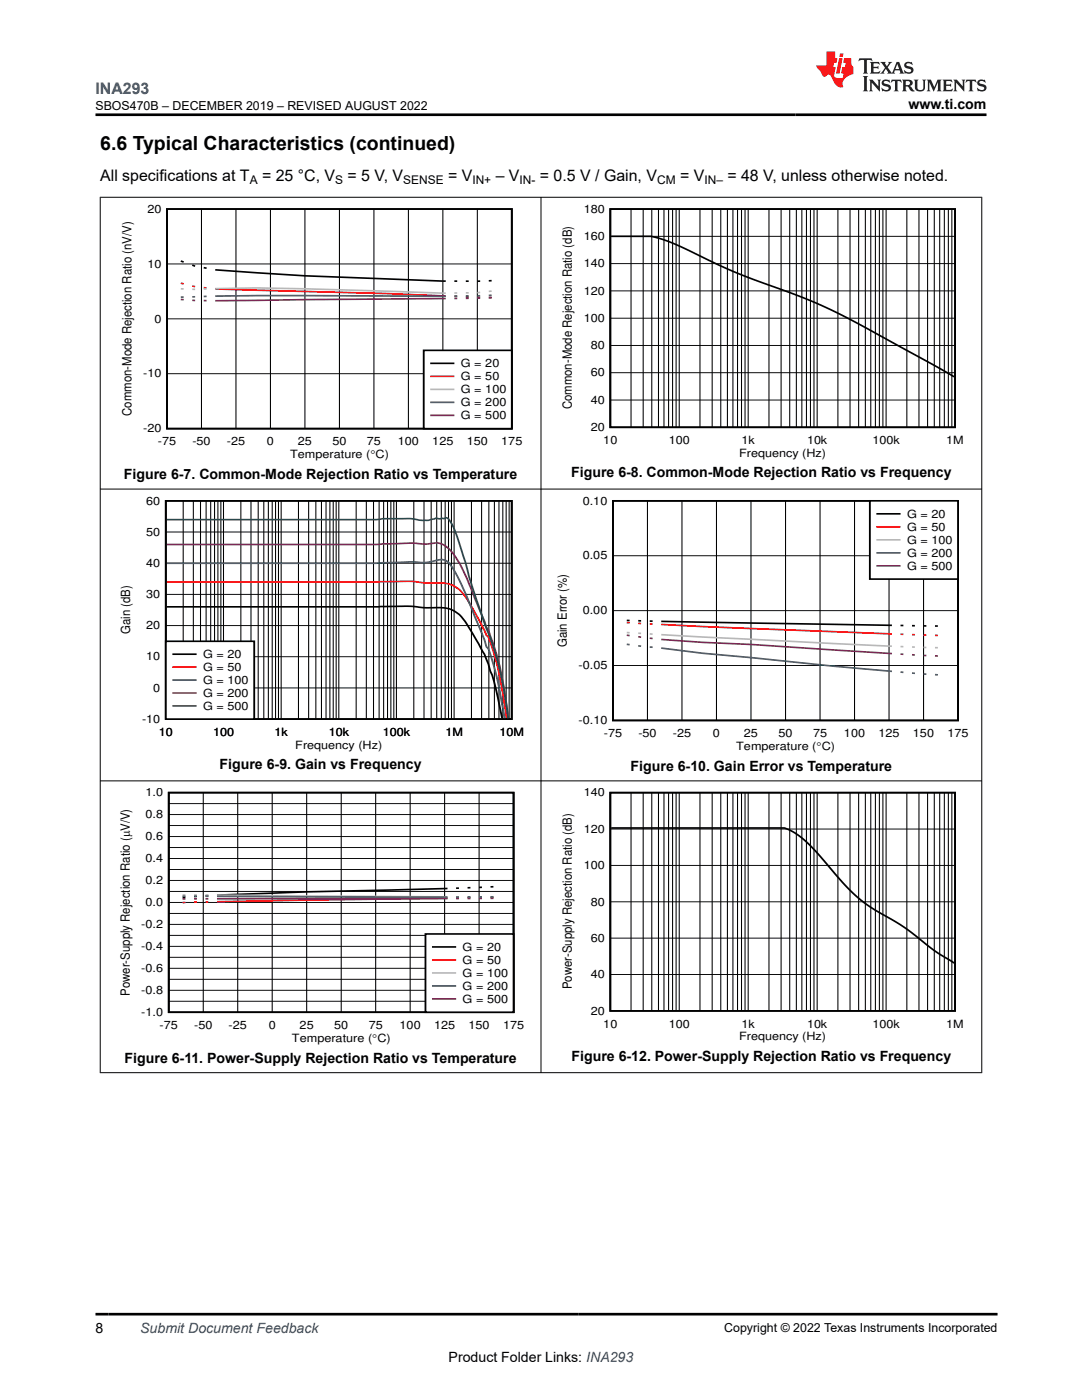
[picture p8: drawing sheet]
<svg xmlns="http://www.w3.org/2000/svg" width="216mm" height="279mm" viewBox="0 0 216 279" stroke-linecap="round" stroke-linejoin="round" font-family="sans-serif">
<path d="M33.3 41.7h68.8v43.8h-68.8zM36.1 52.1l.5 .2M38.4 52.9l.5 .2M40.7 53.4l.5 .1M42.9 53.9h.1M43 53.9l17.8 1.1 28.1 1.1M90.7 56.1h.5M92.9 56.1h.6M95.8 56.1h-.6M98.1 56h-.6" fill="none" stroke="#000" stroke-width=".35"/>
<path d="M33.3 52.7h68.8M40.2 41.7v43.8M47.1 41.7v43.8M54 41.7v43.8M60.8 41.7v43.8M67.7 41.7v43.8M74.6 41.7v43.8M81.5 41.7v43.8M88.4 41.7v43.8M95.2 41.7v43.8M33.3 74.6h68.8M33.3 63.6h68.8" fill="none" stroke="#000" stroke-width=".2"/>
<path d="M36.1 56.5l.5 .2M38.4 57.1l.5 .1M40.7 57.4l.5 .1M42.9 57.7h.1M43 57.7l34.4 .9 11.5 .5M90.7 59.1l.5 .1M92.9 59.2l.6 .1M95.2 59.3h.6M97.5 59.4h.6" fill="none" stroke="#f00" stroke-width=".35"/>
<path d="M36.1 57.6l.5 .1M38.4 57.7h.5M41.2 57.7h-.5M42.9 57.6h.1M43 57.6l8.2-.1 9.6 .1 28.1 .9M91.2 58.5h-.5M92.9 58.4h.6M95.8 58.4h-.6M98.1 58.1l-.6 .1" fill="none" stroke="#b8b8b8" stroke-width=".35"/>
<path d="M36.6 59.3h-.5M38.9 59.2h-.5M41.2 59.1l-.5 .1M42.9 59.1h.1M43 59.1l17.8-.1 28.1 .1M91.2 59.1h-.5M93.5 59.1h-.6M95.8 59h-.6M98.1 58.9l-.6 .1" fill="none" stroke="#295c75" stroke-width=".35"/>
<path d="M36.1 59.8h.5M38.4 59.9l.5 .1M40.7 60h.5M88.9 59.6l-45.9 .4M90.7 59.6h.5M93.5 59.5h-.6M95.8 59.5h-.6M98.1 59.5h-.6M42.9 60h.1" fill="none" stroke="#68275f" stroke-width=".35"/>
<path d="M84.5 69.9h17.6v15.6h-17.6z" fill-rule="evenodd" fill="#fff"/>
<path d="M121.8 41.7h68.8v43.6h-68.8zM122 47.2h7.9l1.6 .3 2.6 1 12.5 5.8 12.8 4.8 6.1 2.6 7 3.6 17.9 9.9M84.5 69.9h17.6v15.6h-17.6zM86 72.5h4.5M33.1 100h69v43.5h-69zM33.3 121.1l44.9-.1a40.2 40.2 0 0 1 7.3 .3h1.2a6.1 6.1 0 0 1 6.5 3.3l3.5 6 .4 1a52.7 52.7 0 0 1 3.1 11.7" fill="none" stroke="#000" stroke-width=".35"/>
<path d="M86 75.1h4.5M33.3 116.1h44.9a34.1 34.1 0 0 1 7.3 .2h1.2a6.3 6.3 0 0 1 6.9 3.9l2.3 4.1 1.2 2.5 .3 .3a64.4 64.4 0 0 1 3.7 16.2" fill="none" stroke="#f00" stroke-width=".35"/>
<path d="M86 77.7h4.5" fill="none" stroke="#b8b8b8" stroke-width=".35"/>
<path d="M86 80.3h4.5M33.3 112.4h41.8l8.1-.2a10.6 10.6 0 0 0 4.6-.5 2.2 2.2 0 0 1 2.3 1.4l.4 .5a122.9 122.9 0 0 1 6.6 15.5l.3 .3a68.9 68.9 0 0 1 3.3 13.9" fill="none" stroke="#295c75" stroke-width=".35"/>
<path d="M86 82.9h4.5M33.3 108.7h41.8l3.5-.2a30.6 30.6 0 0 1 6.1 .1h.4a5.7 5.7 0 0 1 3.5 .2 12.2 12.2 0 0 1 4.2 5.9l4.3 10.5 .3 .4a65.3 65.3 0 0 1 4 17.7" fill="none" stroke="#68275f" stroke-width=".35"/>
<g fill="none" stroke="#000" stroke-width=".2">
<path d="M121.8 58.1h68.8M121.8 52.6h68.8M121.8 47.2h68.8M125.9 41.7v43.6M128.3 41.7v43.6M130.1 41.7v43.6M131.4 41.7v43.6M132.5 41.7v43.6M133.4 41.7v43.6M134.2 41.7v43.6M134.9 41.7v43.6M135.5 41.7v43.6"/>
<path d="M139.7 41.7v43.6M142.1 41.7v43.6M143.8 41.7v43.6M145.1 41.7v43.6M146.2 41.7v43.6M147.2 41.7v43.6M148 41.7v43.6M148.7 41.7v43.6M149.3 41.7v43.6M153.4 41.7v43.6M155.9 41.7v43.6M157.6 41.7v43.6"/>
<path d="M158.9 41.7v43.6M160 41.7v43.6M160.9 41.7v43.6M161.7 41.7v43.6M162.4 41.7v43.6M163.1 41.7v43.6M167.2 41.7v43.6M169.6 41.7v43.6M171.3 41.7v43.6M172.7 41.7v43.6M173.8 41.7v43.6M174.7 41.7v43.6"/>
<path d="M175.5 41.7v43.6M176.2 41.7v43.6M176.8 41.7v43.6M180.9 41.7v43.6M183.4 41.7v43.6M185.1 41.7v43.6M186.4 41.7v43.6M187.5 41.7v43.6M188.4 41.7v43.6M189.2 41.7v43.6M189.9 41.7v43.6M121.8 79.8h68.8"/>
<path d="M121.8 74.4h68.8M121.8 68.9h68.8M121.8 63.5h68.8M36.6 100v43.5M38.6 100v43.5M40 100v43.5M41.1 100v43.5M42 100v43.5M42.8 100v43.5M43.5 100v43.5M44.1 100v43.5M44.6 100v43.5"/>
<path d="M48.1 100v43.5M50.1 100v43.5M51.5 100v43.5M52.6 100v43.5M53.5 100v43.5M54.3 100v43.5M55 100v43.5M55.6 100v43.5M56.1 100v43.5M59.6 100v43.5M61.6 100v43.5M63 100v43.5"/>
<path d="M64.1 100v43.5M65.1 100v43.5M65.8 100v43.5M66.5 100v43.5M67.1 100v43.5M67.6 100v43.5M71.1 100v43.5M73.1 100v43.5M74.5 100v43.5M75.6 100v43.5M76.5 100v43.5M77.3 100v43.5"/>
<path d="M78 100v43.5M78.6 100v43.5M79.1 100v43.5M82.6 100v43.5M84.6 100v43.5M86 100v43.5M87.1 100v43.5M88.1 100v43.5M88.8 100v43.5M89.5 100v43.5M90.1 100v43.5M90.6 100v43.5"/>
<path d="M94.1 100v43.5M96.1 100v43.5M97.5 100v43.5M98.7 100v43.5M99.6 100v43.5M100.3 100v43.5M101 100v43.5M101.6 100v43.5M33.1 118.6h69M33.1 112.4h69M33.1 106.2h69M33.1 137.3h69"/>
<path d="M33.1 131.1h69M33.1 124.8h69"/>
</g>
<path d="M33.3 103.7h41.8l2.7-.2a31.2 31.2 0 0 1 6.5 .4l1.2-.1 1.5-.4 .8 .2 .4-.2 .4 .1 .4-.2 .3 .1 .4 .5a39.1 39.1 0 0 1 3.1 8.2l.8 3 2.7 8.1a71.9 71.9 0 0 1 4.2 14.3l.9 5.8" fill="none" stroke="#286b48" stroke-width=".35"/>
<path d="M33.1 128h17.6v15.5h-17.6z" fill-rule="evenodd" fill="#fff"/>
<path d="M122.3 100h68.9v43.8h-68.9zM33.1 128h17.6v15.5h-17.6zM34.6 130.6h4.4M125.1 123.8h.5M127.4 123.9h.5M129.6 123.9l.6 .1M131.9 124h.1M131.9 124l46.1 .8M179.7 124.8h.6M182 124.9h.6M184.3 124.9h.5M186.6 124.9h.5" fill="none" stroke="#000" stroke-width=".35"/>
<path d="M34.6 133.1h4.4M125.1 124.3h.5M127.4 124.4h.5M129.6 124.5h.6M131.9 124.6h.1M131.9 124.6l46.1 1.9M179.7 126.6h.6M182 126.7h.6M184.3 126.7l.5 .1M186.6 126.8h.5" fill="none" stroke="#f00" stroke-width=".35"/>
<path d="M34.6 135.7h4.4M125.1 128.6l.5 .1M127.4 128.9l.5 .1M129.6 129.1l.6 .1M131.9 129.3h.1M131.9 129.3l8.3 1.1 37.8 3.6M179.7 134.1l.6 .1M182 134.3l.6 .1M184.3 134.5h.5M186.6 134.6l.5 .1" fill="none" stroke="#295c75" stroke-width=".35"/>
<path d="M34.6 138.3h4.4M125.1 126.8h.5M127.4 127.1l.5 .1M129.6 127.4h.6M131.9 127.6h.1M131.9 127.6l46.1 2.8M179.7 130.5l.6 .1M182 130.7h.6M184.3 130.8h.5M186.6 130.9h.5" fill="none" stroke="#68275f" stroke-width=".35"/>
<path d="M34.6 140.9h4.4" fill="none" stroke="#286b48" stroke-width=".35"/>
<path d="M129.2 99.9v43.9M136.1 99.9v43.9M143 99.9v43.9M149.8 99.9v43.9M156.7 99.9v43.9M163.6 99.9v43.9M170.5 99.9v43.9M177.4 99.9v43.9M184.3 99.9v43.9M122.3 110.9h68.9M122.3 132.8h68.9M122.3 121.9h68.9" fill="none" stroke="#000" stroke-width=".2"/>
<path d="M125.1 126.2l.5 .1M127.4 126.4h.5M129.6 126.5l.6 .1M131.9 126.7h.1M131.9 126.7l46.1 2.3M179.7 129l.6 .1M182 129.1h.6M184.3 129.2h.5M186.6 129.3h.5" fill="none" stroke="#b8b8b8" stroke-width=".35"/>
<path d="M173.6 100h17.6v15.6h-17.6z" fill-rule="evenodd" fill="#fff"/>
<path d="M173.6 100h17.6v15.6h-17.6zM175.1 102.5h4.4M33.7 158.2h68.8v43.8h-68.8zM37 179.1h-.6M39.3 178.9h-.6M41.6 178.7l-.6 .1M43.3 178.6h.1M89.3 177.3l-28.1 .7-17.9 .6M91.6 177.2l-.6 .1M93.9 177.2h-.6M96.2 177.1h-.6M98.5 177h-.6" fill="none" stroke="#000" stroke-width=".35"/>
<path d="M175.1 105.1h4.4M41.6 180h-.6M43.3 179.9h.1M89.3 179.2l-46 .7M91.6 179.2h-.6M93.9 179.2h-.6M96.2 179.1h-.6M98.5 179.1h-.6M37 180.1h-.6M39.3 180l-.6 .1" fill="none" stroke="#f00" stroke-width=".35"/>
<path d="M175.1 107.7h4.4M36.4 178.6h.6M38.7 178.6h.6M41 178.6h.6M43.3 178.6h.1M43.3 178.6l46 .4M91 179h.6M93.3 179h.6M95.6 179h.6M97.9 179h.6" fill="none" stroke="#b8b8b8" stroke-width=".35"/>
<path d="M175.1 110.3h4.4M36.4 178.9h.6M38.7 178.9h.6M41 178.9h.6M43.3 178.9h.1M43.3 178.9l46 .2M91.6 179h-.6M93.3 179h.6M96.2 179h-.6M98.5 179h-.6" fill="none" stroke="#295c75" stroke-width=".35"/>
<path d="M175.1 112.9h4.4M36.4 179.4h.6M38.7 179.4h.6M41.6 179.4h-.6M43.3 179.4h.1M89.3 179.3l-46 .1M91 179.3h.6M93.3 179.3h.6M96.2 179.3h-.6M98.5 179.3h-.6" fill="none" stroke="#68275f" stroke-width=".35"/>
<g fill="none" stroke="#000" stroke-width=".2">
<path d="M40.6 158.2v43.8M47.4 158.2v43.8M54.3 158.2v43.8M61.2 158.2v43.8M68.1 158.2v43.8M75 158.2v43.8M81.8 158.2v43.8M88.7 158.2v43.8M95.6 158.2v43.8M33.7 177.9h68.8M33.7 175.7h68.8M33.7 173.5h68.8"/>
<path d="M33.7 171.3h68.8M33.7 169.1h68.8M33.7 167h68.8M33.7 164.8h68.8M33.7 162.6h68.8M33.7 160.4h68.8M33.7 199.8h68.8M33.7 197.6h68.8M33.7 195.4h68.8M33.7 193.2h68.8M33.7 191.1h68.8M33.7 188.9h68.8"/>
<path d="M33.7 186.7h68.8M33.7 184.5h68.8M33.7 182.3h68.8M33.7 180.1h68.8"/>
</g>
<path d="M84.9 186.4h17.6v15.6h-17.6z" fill-rule="evenodd" fill="#fff"/>
<path d="M121.8 158.2h68.8v43.5h-68.8zM122 165.2l34.7 .1 1.9 .9 2.6 2.1 2.1 2.2 5.3 6.1 3.1 3 2.4 1.7 6.3 3.7 5.9 4.6 4.1 2.6M84.9 186.4h17.6v15.6h-17.6zM86.4 189h4.4" fill="none" stroke="#000" stroke-width=".35"/>
<path d="M86.4 191.6h4.4" fill="none" stroke="#f00" stroke-width=".35"/>
<path d="M86.4 194.2h4.4" fill="none" stroke="#b8b8b8" stroke-width=".35"/>
<path d="M86.4 196.8h4.4" fill="none" stroke="#295c75" stroke-width=".35"/>
<path d="M86.4 199.4h4.4" fill="none" stroke="#68275f" stroke-width=".35"/>
<g fill="none" stroke="#000" stroke-width=".2">
<path d="M19.9 39.4h176.1M20 39.3v174.8M107.9 39.3v174.8M195.9 39.3v174.8M19.9 97.6h176.1M19.9 155.8h176.1M125.9 158.2v43.6M128.3 158.2v43.6M130.1 158.2v43.6M131.4 158.2v43.6M132.5 158.2v43.6M133.4 158.2v43.6"/>
<path d="M134.2 158.2v43.6M134.9 158.2v43.6M135.5 158.2v43.6M139.7 158.2v43.6M142.1 158.2v43.6M143.8 158.2v43.6M145.1 158.2v43.6M146.2 158.2v43.6M147.2 158.2v43.6M148 158.2v43.6M148.7 158.2v43.6M149.3 158.2v43.6"/>
<path d="M153.4 158.2v43.6M155.9 158.2v43.6M157.6 158.2v43.6M158.9 158.2v43.6M160 158.2v43.6M160.9 158.2v43.6M161.7 158.2v43.6M162.4 158.2v43.6M163.1 158.2v43.6M167.2 158.2v43.6M169.6 158.2v43.6M171.3 158.2v43.6"/>
<path d="M172.7 158.2v43.6M173.8 158.2v43.6M174.7 158.2v43.6M175.5 158.2v43.6M176.2 158.2v43.6M176.8 158.2v43.6M180.9 158.2v43.6M183.4 158.2v43.6M185.1 158.2v43.6M186.4 158.2v43.6M187.5 158.2v43.6M188.4 158.2v43.6"/>
<path d="M189.2 158.2v43.6M189.9 158.2v43.6M121.8 180h68.8M121.8 172.7h68.8M121.8 165.5h68.8M121.8 194.5h68.8M121.8 187.2h68.8M19.9 214.1h176.1"/>
</g>
<path d="M171.5 11.6l-.2 .6 .5-.2h.6v.1v2.2l-.2 .4h1l-.2-.4v-2.2v-.1h.5l.5 .2-.1-.6zM173.6 12.4l.2 .3v1.6l-.2 .4h1.9l.1-.6a1.08 1.08 0 0 1-1.3 .2v-.7h.6l.4 .2v-.7l-.4 .2h-.6v-.5l.2-.2a1 1 0 0 1 1 .3l-.1-.5zM175.7 12.4l.9 1.1-1 1.2h.9l-.2-.2 .5-.8 .4 .8-.2 .2h1.6l-.2-.2 .2-.5h.9l.1 .5-.1 .2h.9l-.2-.4-.8-1.9h-.5l-.9 2.1-.9-1.1 .9-1h-.8l.2 .2-.4 .6-.4-.6 .2-.2zM179 12.8l.4 1h-.7zM180.7 12.5a.65 .65 0 0 0-.2 .7 .65 .65 0 0 0 .6 .5l.6 .1 .1 .3a.79 .79 0 0 1-.7 .4 .79 .79 0 0 1-.7-.5l.1 .7 .2-.1a.93 .93 0 0 0 1.1 0 .93 .93 0 0 0 .4-.9 1.46 1.46 0 0 0-1.2-.6l-.1-.3a1.09 1.09 0 0 1 1.2 .2l-.2-.6-.1 .1-.5-.2zM172.2 15.2l.2 .4v2.2l-.2 .4h1l-.2-.4v-2.2l.2-.4zM173.4 15.9l.2 .4v1.5l-.2 .4h.8l-.3-.4 .1-1.3 1.6 1.8v-2l.2-.4h-.7l.1 .2 .1 1.1-1.2-1.3zM176.2 16a.65 .65 0 0 0-.2 .8 .65 .65 0 0 0 .6 .4l.6 .2 .1 .2a.79 .79 0 0 1-.7 .4 .79 .79 0 0 1-.7-.5l.1 .7 .2-.1a.93 .93 0 0 0 1.1 .1 .93 .93 0 0 0 .4-1 1.46 1.46 0 0 0-1.2-.5l-.1-.4a1.09 1.09 0 0 1 1.2 .2l-.1-.6-.2 .1-.5-.1zM177.9 15.9l-.1 .6a.63 .63 0 0 1 .8-.3v1.6l-.3 .4h1l-.2-.4v-1.6a.66 .66 0 0 1 .8 .3l-.1-.6zM180 15.9l.2 .4v1.5l-.2 .4h1l-.2-.2-.1-.7h.5l.1 .2a.79 .79 0 0 0 1.2 .6l-1-.9a.61 .61 0 0 0 .6-.6 .61 .61 0 0 0-.5-.7zM180.8 16.2h.1a.47 .47 0 0 1 .5 .1 .47 .47 0 0 1 .1 .5l-.1 .1-.7 .1zM182.3 15.9l.2 .2a2.27 2.27 0 0 0 .4 2 1.04 1.04 0 0 0 1.7-.7v-1.3l.2-.2h-.8l.2 .4v1.1a.6 .6 0 0 1-.6 .6 .6 .6 0 0 1-.6-.6v-1.1l.3-.4zM184.9 15.9l.2 .4v1.5l-.2 .4h.8l-.3-.4v-1.4l.9 1.9 .9-1.9v1.4l-.3 .4h1l-.2-.4v-1.5l.2-.4h-.8l-.7 1.5-.6-1.5zM188.1 15.9l.2 .4v1.5l-.2 .4h1.9l.1-.6a1.09 1.09 0 0 1-1.3 .2v-.7h.6l.4 .2v-.6l-.4 .2h-.6v-.6l.2-.1a1.01 1.01 0 0 1 1 .3l-.1-.6zM190.2 15.9l.3 .4v1.5l-.3 .4h.8l-.2-.4v-1.3l1.6 1.8v-2l.2-.4h-.7l.2 .2v1.1l-1.2-1.3zM192.8 15.9l-.1 .6a.63 .63 0 0 1 .8-.3v1.6l-.3 .4h1l-.2-.4v-1.6a.66 .66 0 0 1 .8 .3l-.1-.6zM195.2 16a.65 .65 0 0 0-.2 .8 .65 .65 0 0 0 .6 .4l.6 .2 .2 .2a.79 .79 0 0 1-.7 .4 .79 .79 0 0 1-.7-.5l.1 .7 .2-.1a.93 .93 0 0 0 1 .1 .93 .93 0 0 0 .5-1 1.46 1.46 0 0 0-1.3-.5v-.4a1.09 1.09 0 0 1 1.2 .2l-.2-.6-.2 .1-.5-.1z" fill="#231f20"/>
<path d="M164.9 10.3v2.7h-2l.1 .4 .8 1a.95 .95 0 0 0 1 .9 .59 .59 0 0 1 .5-.4 .59 .59 0 0 1 .5 .3l.4 .8a1.59 1.59 0 0 0 2.1 1.4 1.61 1.61 0 0 1 1-2.3l1-.3-.1-1.5a1.59 1.59 0 0 1-.3-1.7h-1.5l-.2 .9h.6l-.2 .9h-.5l-.2 .9v.3l.4 .1-.1 .9h-.7a.73 .73 0 0 1-1-.7l.3-1.5h-.5l.1-.9h.5l.2-.9h-.5v-1.3zM167.4 11.6l-.6 3.1h.7l.6-3.1zM167.6 10.7l-.1 .6h.7l.1-.6z" fill="#ed1c24"/>
<path d="M19 22.9h177.8M19 262.3h180" fill="none" stroke="#000" stroke-width=".53"/>
<text font-size="3.9" x="20" y="29.9">6.6 Typical Characteristics (continued)</text>
<text font-size="3.2" fill="#00f" x="19" y="18.7">INA293</text>
<g font-size="3.2">
<text x="20" y="36.1">All specifications at T</text>
<text x="52.3" y="36.1">= 25 °C, V</text>
<text x="69.4" y="36.1">= 5 V, V</text>
<text x="89.4" y="36.1">= V</text>
<text x="98.9" y="36.1">– V</text>
<text x="107.7" y="36.1">= 0.5 V / Gain, V</text>
<text x="135.7" y="36.1">= V</text>
<text x="145.1" y="36.1">= 48 V, unless otherwise noted.</text>
</g>
<g font-size="2.8">
<text x="181.3" y="21.8">www.ti.com</text>
<text x="24.7" y="95.6">Figure 6-7. Common-Mode Rejection Ratio vs Temperature</text>
<text x="114" y="95.3">Figure 6-8. Common-Mode Rejection Ratio vs Frequency</text>
<text x="43.8" y="153.5">Figure 6-9. Gain vs Frequency</text>
<text x="125.8" y="153.8">Figure 6-10. Gain Error vs Temperature</text>
<text x="24.9" y="212.1">Figure 6-11. Power-Supply Rejection Ratio vs Temperature</text>
<text x="114.1" y="211.8">Figure 6-12. Power-Supply Rejection Ratio vs Frequency</text>
<text x="19" y="266.1">8</text>
<text x="89.5" y="271.7">Product Folder Links: INA293</text>
</g>
<text font-size="2.8" fill="#00f" x="28" y="266.1">Submit Document Feedback</text>
<g font-size="2.5">
<text x="19" y="21.9">SBOS470B – DECEMBER 2019 – REVISED AUGUST 2022</text>
<text x="26.2" y="83" transform="rotate(-90 26.2 83)">Common-Mode Rejection Ratio (nV/V)</text>
<text x="114.1" y="81.7" transform="rotate(-90 114.1 81.7)">Common-Mode Rejection Ratio (dB)</text>
<text x="26" y="126.6" transform="rotate(-90 26 126.6)">Gain (dB)</text>
<text x="113.1" y="129.2" transform="rotate(-90 113.1 129.2)">Gain Error (%)</text>
<text x="114.1" y="197.4" transform="rotate(-90 114.1 197.4)">Power-Supply Rejection Ratio (dB)</text>
<text x="25.9" y="198.7" transform="rotate(-90 25.9 198.7)">Power-Supply Rejection Ratio (PV/V)</text>
<text x="144.5" y="265.8">Copyright © 2022 Texas Instruments Incorporated</text>
</g>
<g font-size="2.4">
<text x="49.8" y="36.7">A</text>
<text x="66.9" y="36.7">S</text>
<text x="80.4" y="36.7">SENSE</text>
<text x="94.3" y="36.7">IN+</text>
<text x="103.7" y="36.7">IN-</text>
<text x="131.1" y="36.7">CM</text>
<text x="140.6" y="36.7">IN–</text>
</g>
<g font-size="2.3">
<text x="29.4" y="42.5">20</text>
<text x="116.5" y="47.9">160</text>
<text x="116.5" y="42.5">180</text>
<text x="29.4" y="53.4">10</text>
<text x="116.5" y="53.4">140</text>
<text x="116.5" y="58.8">120</text>
<text x="30.8" y="64.4">0</text>
<text x="116.5" y="64.2">100</text>
<text x="117.9" y="69.7">80</text>
<text x="28.6" y="75.3">-10</text>
<text x="92" y="73.3">G = 20</text>
<text x="92" y="75.9">G = 50</text>
<text x="117.9" y="75.1">60</text>
<text x="92" y="78.5">G = 100</text>
<text x="92" y="81.1">G = 200</text>
<text x="92" y="83.7">G = 500</text>
<text x="117.9" y="80.6">40</text>
<text x="28.6" y="86.3">-20</text>
<text x="31.5" y="88.9">-75</text>
<text x="38.4" y="88.9">-50</text>
<text x="45.3" y="88.9">-25</text>
<text x="53.3" y="88.9">0</text>
<text x="59.4" y="88.9">25</text>
<text x="66.3" y="88.9">50</text>
<text x="73.2" y="88.9">75</text>
<text x="79.4" y="88.9">100</text>
<text x="86.3" y="88.9">125</text>
<text x="93.1" y="88.9">150</text>
<text x="100" y="88.9">175</text>
<text x="117.9" y="86">20</text>
<text x="120.4" y="88.6">10</text>
<text x="133.4" y="88.6">100</text>
<text x="148" y="88.6">1k</text>
<text x="161" y="88.6">10k</text>
<text x="174.1" y="88.6">100k</text>
<text x="188.8" y="88.6">1M</text>
<text x="57.9" y="91.5">Temperature (qC)</text>
<text x="147.5" y="91.2">Frequency (Hz)</text>
<text x="29.2" y="100.7">60</text>
<text x="116.3" y="100.7">0.10</text>
<text x="29.2" y="106.9">50</text>
<text x="181" y="103.3">G = 20</text>
<text x="181" y="105.9">G = 50</text>
<text x="29.2" y="113.1">40</text>
<text x="116.3" y="111.7">0.05</text>
<text x="181" y="108.5">G = 100</text>
<text x="181" y="111.1">G = 200</text>
<text x="181" y="113.7">G = 500</text>
<text x="29.2" y="119.4">30</text>
<text x="29.2" y="125.6">20</text>
<text x="116.3" y="122.6">0.00</text>
<text x="29.2" y="131.8">10</text>
<text x="40.5" y="131.4">G = 20</text>
<text x="40.5" y="133.9">G = 50</text>
<text x="40.5" y="136.5">G = 100</text>
<text x="115.4" y="133.6">-0.05</text>
<text x="30.6" y="138">0</text>
<text x="40.5" y="139.1">G = 200</text>
<text x="40.5" y="141.7">G = 500</text>
<text x="28.3" y="144.3">-10</text>
<text x="31.7" y="146.8">10</text>
<text x="42.5" y="146.8">100</text>
<text x="54.8" y="146.8">1k</text>
<text x="58.9" y="149.4">Frequency (Hz)</text>
<text x="65.6" y="146.8">10k</text>
<text x="76.4" y="146.8">100k</text>
<text x="88.9" y="146.8">1M</text>
<text x="99.7" y="146.8">10M</text>
<text x="115.4" y="144.5">-0.10</text>
<text x="120.5" y="147.1">-75</text>
<text x="127.4" y="147.1">-50</text>
<text x="134.3" y="147.1">-25</text>
<text x="142.3" y="147.1">0</text>
<text x="146.9" y="149.7">Temperature (qC)</text>
<text x="148.4" y="147.1">25</text>
<text x="155.3" y="147.1">50</text>
<text x="162.2" y="147.1">75</text>
<text x="168.4" y="147.1">100</text>
<text x="175.3" y="147.1">125</text>
<text x="182.2" y="147.1">150</text>
<text x="189.1" y="147.1">175</text>
<text x="29" y="158.9">1.0</text>
<text x="116.5" y="158.9">140</text>
<text x="29" y="167.7">0.6</text>
<text x="29" y="163.3">0.8</text>
<text x="116.5" y="166.2">120</text>
<text x="29" y="172.1">0.4</text>
<text x="116.5" y="173.5">100</text>
<text x="29" y="176.5">0.2</text>
<text x="28.2" y="185.2">-0.2</text>
<text x="29" y="180.8">0.0</text>
<text x="117.9" y="180.7">80</text>
<text x="28.2" y="189.6">-0.4</text>
<text x="92.3" y="189.8">G = 20</text>
<text x="117.9" y="188">60</text>
<text x="28.2" y="194">-0.6</text>
<text x="92.3" y="192.4">G = 50</text>
<text x="92.3" y="195">G = 100</text>
<text x="92.3" y="197.6">G = 200</text>
<text x="117.9" y="195.2">40</text>
<text x="28.2" y="202.8">-1.0</text>
<text x="28.2" y="198.4">-0.8</text>
<text x="92.3" y="200.2">G = 500</text>
<text x="117.9" y="202.5">20</text>
<text x="31.9" y="205.4">-75</text>
<text x="38.7" y="205.4">-50</text>
<text x="45.6" y="205.4">-25</text>
<text x="53.6" y="205.4">0</text>
<text x="58.2" y="208">Temperature (qC)</text>
<text x="59.8" y="205.4">25</text>
<text x="66.7" y="205.4">50</text>
<text x="73.6" y="205.4">75</text>
<text x="79.7" y="205.4">100</text>
<text x="86.6" y="205.4">125</text>
<text x="93.5" y="205.4">150</text>
<text x="100.4" y="205.4">175</text>
<text x="120.4" y="205.1">10</text>
<text x="133.4" y="205.1">100</text>
<text x="147.5" y="207.6">Frequency (Hz)</text>
<text x="148" y="205.1">1k</text>
<text x="161" y="205.1">10k</text>
<text x="174.1" y="205.1">100k</text>
<text x="188.8" y="205.1">1M</text>
</g>
</svg>
